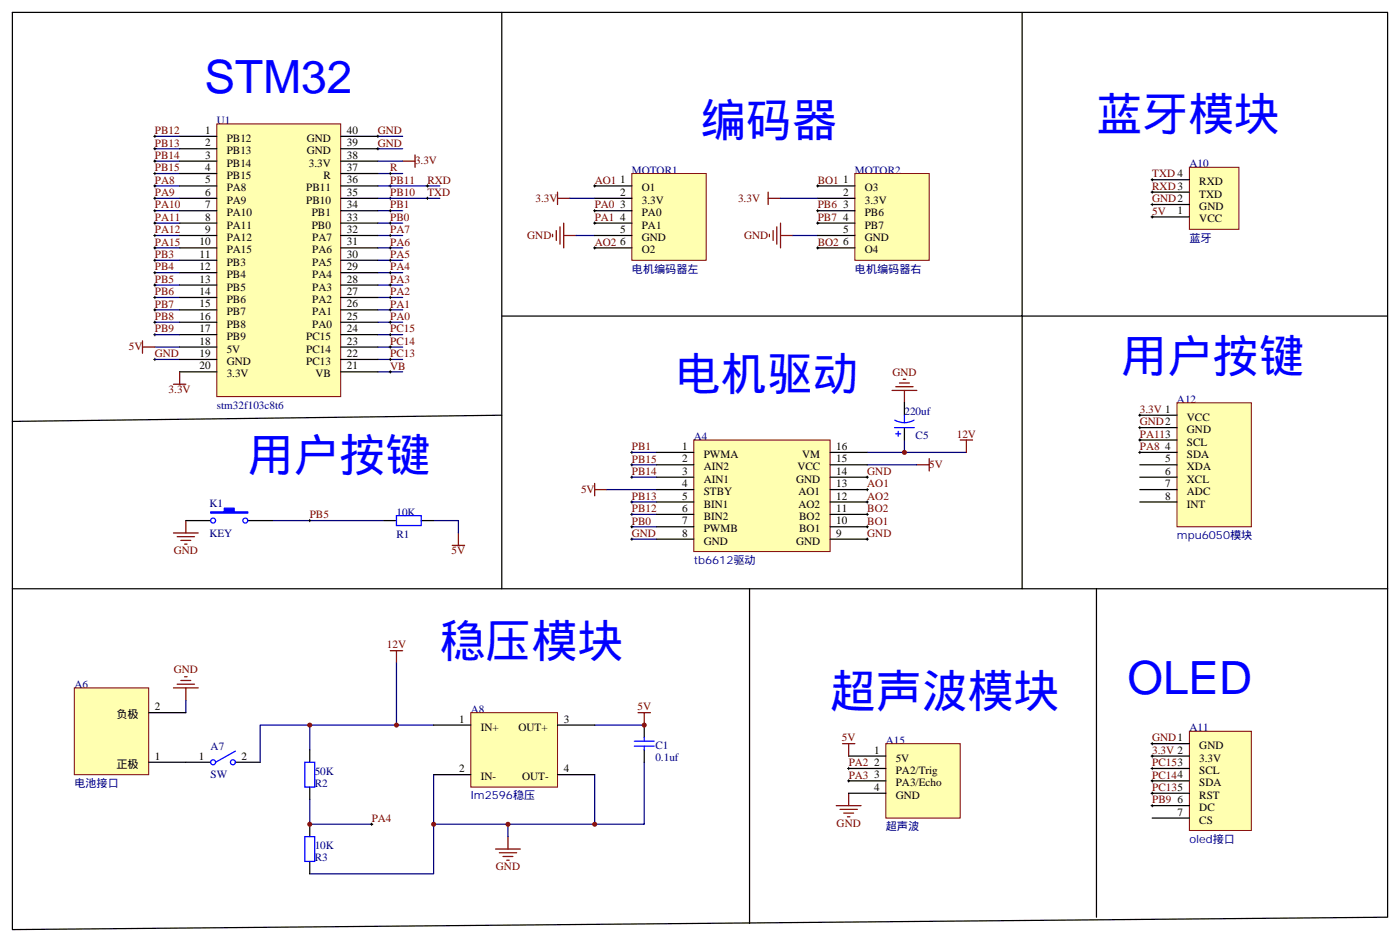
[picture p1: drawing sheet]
<svg xmlns="http://www.w3.org/2000/svg" width="399mm" height="268mm" viewBox="0 0 399 268" stroke-linecap="round" stroke-linejoin="round" font-family="sans-serif">
<g fill="none" stroke="#800000" stroke-width=".35">
<path d="M114.7 45.9h3.5M118.2 44.1v3.5M158.7 56.4h3.6M158.7 54.7v3.5M218.7 56.4h3.5M218.7 54.7v3.5M157.3 66.7v.7M158.4 65.6v2.8M159.5 64.6v4.9M160.5 67h3.5M160.5 63.5v7.1M219.1 66.7v.7"/>
<path d="M220.1 65.6v2.8M221.2 64.6v4.9M222.2 67h3.6M222.2 63.5v7.1M40.6 98.8h3.5M40.6 97v3.5M49.4 109.4h3.5M51.2 105.8v3.6M254 111.1h7.1M255.1 110.1h4.9M256.1 109h2.8M257.2 107.9h.7"/>
<path d="M257.5 111.1v3.6M169.3 139.3h3.6M169.3 137.6v3.5M261.1 132.3h3.5M264.6 130.5v3.6M273.4 125.2h3.5M275.2 125.2v3.6M49.4 151.7h7M50.4 152.8h5M51.5 153.8h2.8M52.6 154.9h.7M52.9 148.2v3.5"/>
<path d="M128.8 155.2h3.5M130.5 151.7v3.5M49.4 195.8h7M50.4 194.7h5M51.5 193.7h2.8M52.6 192.6h.7M52.9 195.8v3.5M111.1 185.2h3.6M112.9 185.2v3.5M181.7 202.8h3.5M183.4 202.8v3.6M239.9 211.7h3.5"/>
<path d="M241.7 211.7v3.5M144.6 238.1v3.6M238.1 229.3h7.1M239.2 230.4h4.9M240.2 231.4h2.9M241.3 232.5h.7M241.7 225.8v3.5M141.1 241.7h7.1M142.2 242.7h4.9M143.2 243.8h2.8M144.3 244.8h.7"/>
</g>
<g fill="none" stroke="#000" stroke-width=".28">
<path d="M43.7 38.8h.7M44.1 38.5v.7M107.2 38.8h.7M107.6 38.5v.7M43.7 42.3h.7M43.7 45.9h.7M43.7 49.4h.7M43.7 52.9h.7M43.7 56.4h.7M43.7 60h.7M44.1 42v.7M44.1 45.5v.7"/>
<path d="M44.1 49v.7M44.1 52.6v.7M44.1 56.1v.7M44.1 59.6v.7M107.2 42.3h.7M107.6 42v.7M110.8 49.4h.7M110.8 52.9h.7M110.8 56.4h.7M110.8 60h.7M111.1 49v.7M111.1 52.6v.7"/>
<path d="M111.1 56.1v.7M111.1 59.6v.7M121.4 52.9h.7M121.4 56.4h.7M121.7 52.6v.7M121.7 56.1v.7M169 52.9h.7M169 60h.7M169.3 52.6v.7M169.3 59.6v.7M232.5 52.9h.7M232.5 60h.7"/>
<path d="M232.8 52.6v.7M232.8 59.6v.7M327.7 58.2h.7M327.7 54.7h.7M327.7 51.2h.7M328.1 50.8v.7M328.1 54.3v.7M328.1 57.9v.7M43.7 63.5h.7M43.7 67h.7M43.7 70.6h.7M43.7 74.1h.7"/>
<path d="M43.7 77.6h.7M44.1 63.1v.8M44.1 66.7v.7M44.1 70.2v.7M44.1 73.7v.7M44.1 77.3v.7M110.8 63.5h.7M110.8 67h.7M110.8 70.6h.7M110.8 74.1h.7M110.8 77.6h.7M111.1 63.1v.8"/>
<path d="M111.1 66.7v.7M111.1 70.2v.7M111.1 73.7v.7M111.1 77.3v.7M169 63.5h.7M169 70.6h.7M169.3 63.1v.8M169.3 70.2v.7M232.5 63.5h.7M232.5 70.6h.7M232.8 63.1v.8M232.8 70.2v.7"/>
<path d="M327.7 61.7h.7M328.1 61.4v.7M43.7 81.1h.7M43.7 84.7h.7M43.7 88.2h.7M43.7 91.7h.7M43.7 95.2h.7M44.1 80.8v.7M44.1 84.3v.7M44.1 87.8v.7M44.1 91.4v.7M44.1 94.9v.7"/>
<path d="M110.8 81.1h.7M110.8 84.7h.7M110.8 88.2h.7M110.8 91.7h.7M110.8 95.2h.7M110.8 98.8h.7M111.1 80.8v.7M111.1 84.3v.7M111.1 87.8v.7M111.1 91.4v.7M111.1 94.9v.7M111.1 98.4v.7"/>
<path d="M43.7 102.3h.7M44.1 102v.7M110.8 102.3h.7M110.8 105.8h.7M111.1 102v.7M111.1 105.5v.7M324.2 118.2h.7M324.6 117.8v.7M179.6 135.8h.7M179.6 128.8h.7M179.6 132.3h.7M179.9 128.4v.7"/>
<path d="M179.9 131.9v.7M179.9 135.5v.7M246.6 135.8h.7M246.6 139.3h.7M246.9 135.5v.7M246.9 139v.7M324.2 128.8h.7M324.2 121.7h.7M324.2 125.2h.7M324.6 121.4v.7M324.6 124.9v.7M324.6 128.4v.7"/>
<path d="M87.8 148.2h.7M88.2 147.8v.7M179.6 153.5h.7M179.6 142.9h.7M179.6 149.9h.7M179.6 146.4h.7M179.9 142.5v.7M179.9 146v.8M179.9 149.6v.7M179.9 153.1v.7M246.6 153.5h.7M246.6 142.9h.7"/>
<path d="M246.6 149.9h.7M246.6 146.4h.7M246.9 142.5v.7M246.9 146v.8M246.9 149.6v.7M246.9 153.1v.7M241.3 218.7h.7M241.7 218.4v.7M327.7 211.7h.7M327.7 215.2h.7M327.7 218.7h.7M328.1 211.3v.7"/>
<path d="M328.1 214.8v.7M328.1 218.4v.7M105.5 234.6h.7M105.8 234.2v.7M241.3 222.2h.7M241.7 221.9v.7M327.7 222.2h.7M327.7 225.8h.7M327.7 229.3h.7M328.1 221.9v.7M328.1 225.4v.7M328.1 229v.7"/>
</g>
<g fill="none" stroke="#000080" stroke-width=".35">
<path d="M44.1 38.8h7.1M107.6 38.8h7.1M44.1 60h7.1M44.1 56.4h7.1M44.1 52.9h7.1M44.1 49.4h7.1M44.1 45.9h7.1M44.1 42.3h7.1M107.6 60h7.1M107.6 56.4h17.6M107.6 52.9h17.6M107.6 49.4h7.1"/>
<path d="M107.6 45.9h7.1M107.6 42.3h7.1M162.3 56.4h7M222.2 56.4h10.6M44.1 77.6h7.1M44.1 74.1h7.1M44.1 70.6h7.1M44.1 67h7.1M44.1 63.5h7.1M107.6 77.6h7.1M107.6 74.1h7.1M107.6 70.6h7.1"/>
<path d="M107.6 67h7.1M107.6 63.5h7.1M164 67h5.3M225.8 67h7M44.1 98.8h7.1M44.1 91.7h7.1M44.1 88.2h7.1M44.1 84.7h7.1M44.1 81.1h7.1M44.1 95.2h7.1M107.6 98.8h7.1M107.6 91.7h7.1"/>
<path d="M107.6 88.2h7.1M107.6 84.7h7.1M107.6 81.1h7.1M107.6 95.2h7.1M44.1 102.3h7.1M107.6 102.3h7.1M107.6 105.8h7.1M172.9 139.3h14.1M179.9 132.3h7.1M179.9 135.8h7.1M179.9 128.8h7.1M246.9 132.3h14.2"/>
<path d="M246.9 128.8h28.3M257.5 125.2v3.6M77.6 148.2h31.8M123.5 148.2h7v3.5M179.9 153.5h7.1M179.9 142.9h7.1M179.9 146.4h7.1M179.9 149.9h7.1M52.9 199.3v3.5M112.9 188.7v17.7M88.2 206.4v7M123.5 206.4h-49.4v10.6"/>
<path d="M169.3 206.4h14.1M183.4 217v17.6h-14.1M88.2 227.5v7.1h17.6M123.5 220.5v14.1h45.8M123.5 234.6v14.1h-35.3M144.6 234.6v3.5M169.3 220.5v14.1"/>
</g>
<path d="M61.7 35.3h35.3v77.6h-35.3z" fill="#ffffb0" stroke="#800000" stroke-width=".28"/>
<g fill="none" stroke="#000" stroke-width=".35">
<path d="M51.2 38.8h10.5M97 38.8h10.6M51.2 42.3h10.5M51.2 45.9h10.5M51.2 49.4h10.5M51.2 52.9h10.5M51.2 56.4h10.5M51.2 60h10.5M97 42.3h10.6M97 45.9h10.6M97 49.4h10.6M97 52.9h10.6"/>
<path d="M97 56.4h10.6M97 60h10.6M51.2 63.5h10.5M51.2 67h10.5M51.2 70.6h10.5M51.2 74.1h10.5M51.2 77.6h10.5M97 63.5h10.6M97 67h10.6M97 70.6h10.6M97 74.1h10.6M97 77.6h10.6"/>
<path d="M51.2 81.1h10.5M51.2 84.7h10.5M51.2 88.2h10.5M51.2 91.7h10.5M51.2 95.2h10.5M51.2 98.8h10.5M97 81.1h10.6M97 84.7h10.6M97 88.2h10.6M97 91.7h10.6M97 95.2h10.6M97 98.8h10.6"/>
<path d="M51.2 102.3h10.5M51.2 105.8h10.5M97 102.3h10.6M97 105.8h10.6"/>
</g>
<path d="M179.9 49.4h21.2v24.7h-21.2z" fill="#ffffb0" stroke="#800000" stroke-width=".28"/>
<path d="M169.3 52.9h10.6M169.3 56.4h10.6M169.3 60h10.6M169.3 63.5h10.6M169.3 67h10.6M169.3 70.6h10.6" fill="none" stroke="#000" stroke-width=".35"/>
<path d="M197.6 125.2h38.8v31.8h-38.8z" fill="#ffffb0" stroke="#800000" stroke-width=".28"/>
<g fill="none" stroke="#000" stroke-width=".35">
<path d="M187 128.8h10.6M187 132.3h10.6M187 135.8h10.6M187 139.3h10.6M236.4 128.8h10.5M236.4 132.3h10.5M236.4 135.8h10.5M236.4 139.3h10.5M187 142.9h10.6M187 146.4h10.6M187 149.9h10.6M187 153.5h10.6"/>
<path d="M236.4 142.9h10.5M236.4 146.4h10.5M236.4 149.9h10.5M236.4 153.5h10.5"/>
</g>
<path d="M243.4 49.4h21.2v24.7h-21.2z" fill="#ffffb0" stroke="#800000" stroke-width=".28"/>
<path d="M232.8 52.9h10.6M232.8 56.4h10.6M232.8 60h10.6M232.8 63.5h10.6M232.8 67h10.6M232.8 70.6h10.6" fill="none" stroke="#000" stroke-width=".35"/>
<path d="M21.2 195.8h21.1v24.7h-21.1z" fill="#ffffb0" stroke="#800000" stroke-width=".28"/>
<path d="M42.3 217h17.7M42.3 202.8h10.6M67 217h7.1" fill="none" stroke="#000" stroke-width=".35"/>
<g fill="none" stroke="#00f" stroke-width=".35">
<path d="M67 213.8l-5.6 3.2"/>
<circle cx="60.7" cy="217" r=".71"/>
<circle cx="66.3" cy="217" r=".71"/>
</g>
<path d="M134.1 202.8h24.6v21.2h-24.6z" fill="#ffffb0" stroke="#800000" stroke-width=".28"/>
<path d="M52.9 148.2h7.1M70.6 148.2h7M123.5 206.4h10.6M158.7 206.4h10.6M183.4 206.4v3.5M183.4 213.4v3.6M123.5 220.5h10.6M158.7 220.5h10.6" fill="none" stroke="#000" stroke-width=".35"/>
<path d="M61.4 148.2a.71 .71 0 0 0-1-.7 .71 .71 0 0 0-.2 1.2 .71 .71 0 0 0 1.1-.3l.1-.2M70.6 148.2a.71 .71 0 0 0-1-.7 .71 .71 0 0 0-.3 1.2 .71 .71 0 0 0 1.2-.3l.1-.2M180.6 211h5.7M180.6 212.4h5.7M183.4 209.9v1.1M183.4 212.4v1" fill="none" stroke="#00f" stroke-width=".35"/>
<path d="M60 145.7h3.9v-1.1h2.8v1.1h3.9v.3h-10.6z" fill="#00f" stroke="#00f" stroke-width=".35"/>
<path d="M335.1 114.7h21.2v35.2h-21.2z" fill="#ffffb0" stroke="#800000" stroke-width=".28"/>
<path d="M324.6 118.2h10.5M324.6 121.7h10.5M324.6 125.2h10.5M324.6 128.8h10.5M324.6 132.3h10.5M324.6 135.8h10.5M324.6 139.3h10.5M324.6 142.9h10.5" fill="none" stroke="#000" stroke-width=".35"/>
<path d="M338.7 47.6h14.1v17.7h-14.1z" fill="#ffffb0" stroke="#800000" stroke-width=".28"/>
<path d="M328.1 51.2h10.6M328.1 54.7h10.6M328.1 58.2h10.6M328.1 61.7h10.6" fill="none" stroke="#000" stroke-width=".35"/>
<path d="M338.7 208.1h17.6v28.3h-17.6z" fill="#ffffb0" stroke="#800000" stroke-width=".28"/>
<g fill="none" stroke="#000" stroke-width=".35">
<path d="M257.5 114.7v3.5M257.5 121.7v3.5M109.4 148.2h3.5M119.9 148.2h3.6M88.2 213.4v3.6M328.1 211.7h10.6M328.1 215.2h10.6M328.1 218.7h10.6M88.2 224v3.5M88.2 234.6v3.5M328.1 222.2h10.6M328.1 225.8h10.6"/>
<path d="M328.1 229.3h10.6M328.1 232.8h10.6M88.2 245.2v3.5"/>
</g>
<path d="M254.8 119.6l1.3 .5 1.4 .2M257.5 118.2v2.1M260.3 119.6l-1.4 .5-1.4 .2M254.7 121.7h5.6M255.1 123.5h1.4M255.8 122.8v1.4M112.9 146.8h7v2.8h-7zM86.8 217h2.8v7h-2.8zM86.8 238.1h2.8v7.1h-2.8z" fill="none" stroke="#00f" stroke-width=".35"/>
<path d="M252.2 211.7h21.2v21.1h-21.2z" fill="#ffffb0" stroke="#800000" stroke-width=".28"/>
<path d="M3.5 3.5h391.6v257.6l-391.6 3.5zM142.9 3.5v114.7M291 3.5v86.5h-148.1M395.1 90h-104.1v77.6h-148.1M3.5 119.9l139.4-1.7v49.4h-139.4M213.4 167.6v95.2M291 167.6h104.1M312.2 167.6v93.5M241.7 215.2h10.5M241.7 218.7h10.5M241.7 222.2h10.5M241.7 225.8h10.5" fill="none" stroke="#000" stroke-width=".35"/>
<g fill="#800000">
<circle cx="257.5" cy="128.8" r=".71"/>
<circle cx="183.4" cy="206.4" r=".71"/>
<circle cx="169.3" cy="234.6" r=".71"/>
<circle cx="144.6" cy="234.6" r=".71"/>
<circle cx="123.5" cy="234.6" r=".71"/>
<circle cx="112.9" cy="206.4" r=".71"/>
<circle cx="88.2" cy="206.4" r=".71"/>
<circle cx="88.2" cy="234.6" r=".71"/>
</g>
<g font-size="13.1" fill="#00f">
<text x="58.2" y="26.5">STM32</text>
<text x="199.3" y="38.8">编码器</text>
<text x="312.2" y="37">蓝牙模块</text>
<text x="319.3" y="105.8">用户按键</text>
<text x="192.3" y="111.1">电机驱动</text>
<text x="70.6" y="134.1">用户按键</text>
<text x="125.2" y="187">稳压模块</text>
<text x="321" y="197.6">OLED</text>
<text x="236.4" y="201.1">超声波模块</text>
</g>
<g font-size="3.2" fill="#000080">
<text x="61.7" y="35.3">U1</text>
<text x="338.7" y="47.6">A10</text>
<text x="179.9" y="49.4">MOTOR1</text>
<text x="243.4" y="49.4">MOTOR2</text>
<text x="338.7" y="68.8">蓝牙</text>
<text x="179.9" y="77.6">电机编码器左</text>
<text x="243.4" y="77.6">电机编码器右</text>
<text x="61.7" y="116.4">stm32f103c8t6</text>
<text x="257.5" y="118.2">220uf</text>
<text x="335.1" y="114.7">A12</text>
<text x="197.6" y="125.2">A4</text>
<text x="260.7" y="124.9">C5</text>
<text x="59.6" y="144.3">K1</text>
<text x="112.9" y="146.8">10K</text>
<text x="59.6" y="152.8">KEY</text>
<text x="112.9" y="153.1">R1</text>
<text x="335.1" y="153.5">mpu6050模块</text>
<text x="197.6" y="160.5">tb6612驱动</text>
<text x="21.2" y="195.8">A6</text>
<text x="134.1" y="202.8">A8</text>
<text x="338.7" y="208.1">A11</text>
<text x="60" y="213.4">A7</text>
<text x="186.6" y="213.1">C1</text>
<text x="252.2" y="211.7">A15</text>
<text x="60" y="221.5">SW</text>
<text x="89.6" y="220.5">50K</text>
<text x="186.6" y="216.6">0.1uf</text>
<text x="21.2" y="224">电池接口</text>
<text x="89.6" y="224">R2</text>
<text x="134.1" y="227.5">lm2596稳压</text>
<text x="252.2" y="236.4">超声波</text>
<text x="338.7" y="239.9">oled接口</text>
<text x="89.6" y="245.2">R3</text>
<text x="89.6" y="241.7">10K</text>
</g>
<g font-size="3.2" fill="#800000">
<text x="44.1" y="38.2">PB12</text>
<text x="44.1" y="41.7">PB13</text>
<text x="107.6" y="38.2">GND</text>
<text x="107.6" y="41.7">GND</text>
<text x="44.1" y="45.2">PB14</text>
<text x="118.2" y="46.8">3.3V</text>
<text x="44.1" y="48.8">PB15</text>
<text x="44.1" y="52.3">PA8</text>
<text x="111.1" y="52.3">PB11</text>
<text x="111.1" y="48.8">R</text>
<text x="121.7" y="52.3">RXD</text>
<text x="169.3" y="52.3">AO1</text>
<text x="232.8" y="52.3">BO1</text>
<text x="328.1" y="50.5">TXD 4</text>
<text x="44.1" y="55.8">PA9</text>
<text x="44.1" y="59.3">PA10</text>
<text x="111.1" y="59.3">PB1</text>
<text x="111.1" y="55.8">PB10</text>
<text x="121.7" y="55.8">TXD</text>
<text x="152.5" y="57.4">3.3V</text>
<text x="169.3" y="59.3">PA0</text>
<text x="210.2" y="57.5">3.3V</text>
<text x="232.8" y="59.3">PB6</text>
<text x="328.1" y="57.6">GND2</text>
<text x="328.1" y="54">RXD3</text>
<text x="44.1" y="62.9">PA11</text>
<text x="111.1" y="62.9">PB0</text>
<text x="169.3" y="62.9">PA1</text>
<text x="232.8" y="62.9">PB7</text>
<text x="328.1" y="61.1">5V</text>
<text x="44.1" y="66.4">PA12</text>
<text x="44.1" y="69.9">PA15</text>
<text x="111.1" y="69.9">PA6</text>
<text x="111.1" y="66.4">PA7</text>
<text x="150.1" y="68">GND</text>
<text x="169.3" y="69.9">AO2</text>
<text x="211.9" y="68">GND</text>
<text x="232.8" y="69.9">BO2</text>
<text x="44.1" y="73.4">PB3</text>
<text x="44.1" y="77">PB4</text>
<text x="111.1" y="77">PA4</text>
<text x="111.1" y="73.4">PA5</text>
<text x="44.1" y="80.5">PB5</text>
<text x="111.1" y="80.5">PA3</text>
<text x="44.1" y="84">PB6</text>
<text x="44.1" y="87.6">PB7</text>
<text x="111.1" y="87.6">PA1</text>
<text x="111.1" y="84">PA2</text>
<text x="44.1" y="91.1">PB8</text>
<text x="44.1" y="94.6">PB9</text>
<text x="111.1" y="94.6">PC15</text>
<text x="111.1" y="91.1">PA0</text>
<text x="36.7" y="99.7">5V</text>
<text x="44.1" y="101.7">GND</text>
<text x="111.1" y="101.7">PC13</text>
<text x="111.1" y="98.1">PC14</text>
<text x="111.1" y="105.2">VB</text>
<text x="254.1" y="107">GND</text>
<text x="48" y="111.9">3.3V</text>
<text x="324.6" y="117.5">3.3V 1</text>
<text x="272.4" y="124.6">12V</text>
<text x="324.6" y="121.1">GND2</text>
<text x="324.6" y="124.6">PA113</text>
<text x="179.9" y="128.1">PB1</text>
<text x="179.9" y="131.7">PB15</text>
<text x="324.6" y="128.1">PA8</text>
<text x="179.9" y="135.2">PB14</text>
<text x="246.9" y="135.2">GND</text>
<text x="264.6" y="133.2">5V</text>
<text x="165.5" y="140.3">5V</text>
<text x="179.9" y="142.2">PB13</text>
<text x="246.9" y="138.7">AO1</text>
<text x="246.9" y="142.2">AO2</text>
<text x="88.2" y="147.5">PB5</text>
<text x="179.9" y="145.8">PB12</text>
<text x="179.9" y="149.3">PB0</text>
<text x="246.9" y="149.3">BO1</text>
<text x="246.9" y="145.8">BO2</text>
<text x="179.9" y="152.8">GND</text>
<text x="246.9" y="152.8">GND</text>
<text x="49.5" y="157.8">GND</text>
<text x="128.6" y="157.8">5V</text>
<text x="110.2" y="184.6">12V</text>
<text x="49.5" y="191.6">GND</text>
<text x="181.5" y="202.2">5V</text>
<text x="239.7" y="211">5V</text>
<text x="328.1" y="211">GND1</text>
<text x="328.1" y="214.6">3.3V 2</text>
<text x="241.7" y="218.1">PA2</text>
<text x="241.7" y="221.6">PA3</text>
<text x="328.1" y="218.1">PC153</text>
<text x="328.1" y="221.6">PC144</text>
<text x="328.1" y="225.1">PC135</text>
<text x="105.8" y="234">PA4</text>
<text x="328.1" y="228.7">PB9</text>
<text x="238.2" y="235.4">GND</text>
<text x="141.2" y="247.7">GND</text>
</g>
<g font-size="3.2">
<text x="58.4" y="38.1">1</text>
<text x="58.4" y="41.6">2</text>
<text x="64.6" y="40.4">PB12</text>
<text x="87.3" y="40.4">GND</text>
<text x="98.8" y="41.6">39</text>
<text x="98.8" y="38.1">40</text>
<text x="58.4" y="45.2">3</text>
<text x="64.6" y="43.9">PB13</text>
<text x="64.6" y="47.4">PB14</text>
<text x="87.3" y="43.9">GND</text>
<text x="87.9" y="47.4">3.3V</text>
<text x="98.8" y="45.2">38</text>
<text x="58.4" y="48.7">4</text>
<text x="58.4" y="52.2">5</text>
<text x="64.6" y="51">PB15</text>
<text x="92.1" y="51">R</text>
<text x="98.8" y="52.2">36</text>
<text x="98.8" y="48.7">37</text>
<text x="176.6" y="52.2">1</text>
<text x="240.1" y="52.2">1</text>
<text x="341.5" y="52.7">RXD</text>
<text x="58.4" y="55.7">6</text>
<text x="58.4" y="59.3">7</text>
<text x="64.6" y="54.5">PA8</text>
<text x="64.6" y="58">PA9</text>
<text x="87.2" y="58">PB10</text>
<text x="87.2" y="54.5">PB11</text>
<text x="98.8" y="59.3">34</text>
<text x="98.8" y="55.7">35</text>
<text x="176.6" y="55.7">2</text>
<text x="176.6" y="59.3">3</text>
<text x="182.7" y="54.5">O1</text>
<text x="182.7" y="58">3.3V</text>
<text x="240.1" y="55.7">2</text>
<text x="240.1" y="59.3">3</text>
<text x="246.2" y="54.5">O3</text>
<text x="246.2" y="58">3.3V</text>
<text x="341.5" y="56.3">TXD</text>
<text x="341.5" y="59.8">GND</text>
<text x="58.4" y="62.8">8</text>
<text x="64.6" y="61.6">PA10</text>
<text x="64.6" y="65.1">PA11</text>
<text x="88.8" y="65.1">PB0</text>
<text x="88.8" y="61.6">PB1</text>
<text x="98.8" y="62.8">33</text>
<text x="176.6" y="62.8">4</text>
<text x="182.7" y="61.6">PA0</text>
<text x="182.7" y="65.1">PA1</text>
<text x="240.1" y="62.8">4</text>
<text x="246.2" y="61.6">PB6</text>
<text x="246.2" y="65.1">PB7</text>
<text x="335.3" y="61">1</text>
<text x="341.5" y="63.3">VCC</text>
<text x="56.8" y="69.8">10</text>
<text x="58.4" y="66.3">9</text>
<text x="64.6" y="68.6">PA12</text>
<text x="88.9" y="68.6">PA7</text>
<text x="98.8" y="69.8">31</text>
<text x="98.8" y="66.3">32</text>
<text x="176.6" y="66.3">5</text>
<text x="176.6" y="69.8">6</text>
<text x="182.7" y="68.6">GND</text>
<text x="240.1" y="66.3">5</text>
<text x="240.1" y="69.8">6</text>
<text x="246.2" y="68.6">GND</text>
<text x="56.8" y="73.4">11</text>
<text x="56.8" y="76.9">12</text>
<text x="64.6" y="72.1">PA15</text>
<text x="64.6" y="75.7">PB3</text>
<text x="88.9" y="75.7">PA5</text>
<text x="88.9" y="72.1">PA6</text>
<text x="98.8" y="76.9">29</text>
<text x="98.8" y="73.4">30</text>
<text x="182.7" y="72.1">O2</text>
<text x="246.2" y="72.1">O4</text>
<text x="56.8" y="80.4">13</text>
<text x="56.8" y="84">14</text>
<text x="64.6" y="79.2">PB4</text>
<text x="64.6" y="82.7">PB5</text>
<text x="88.9" y="82.7">PA3</text>
<text x="88.9" y="79.2">PA4</text>
<text x="98.8" y="84">27</text>
<text x="98.8" y="80.4">28</text>
<text x="56.8" y="87.5">15</text>
<text x="64.6" y="86.3">PB6</text>
<text x="64.6" y="89.8">PB7</text>
<text x="88.9" y="89.8">PA1</text>
<text x="88.9" y="86.3">PA2</text>
<text x="98.8" y="87.5">26</text>
<text x="56.8" y="91">16</text>
<text x="56.8" y="94.5">17</text>
<text x="64.6" y="93.3">PB8</text>
<text x="88.9" y="93.3">PA0</text>
<text x="98.8" y="94.5">24</text>
<text x="98.8" y="91">25</text>
<text x="56.8" y="98.1">18</text>
<text x="56.8" y="101.6">19</text>
<text x="64.6" y="96.8">PB9</text>
<text x="64.6" y="100.4">5V</text>
<text x="87.2" y="100.4">PC14</text>
<text x="87.2" y="96.8">PC15</text>
<text x="98.8" y="101.6">22</text>
<text x="98.8" y="98.1">23</text>
<text x="56.8" y="105.1">20</text>
<text x="64.6" y="103.9">GND</text>
<text x="64.6" y="107.4">3.3V</text>
<text x="87.2" y="103.9">PC13</text>
<text x="89.8" y="107.4">VB</text>
<text x="98.8" y="105.1">21</text>
<text x="338" y="119.8">VCC</text>
<text x="338" y="123.3">GND</text>
<text x="194.2" y="128.1">1</text>
<text x="194.2" y="131.6">2</text>
<text x="200.4" y="130.4">PWMA</text>
<text x="228.4" y="130.4">VM</text>
<text x="238.1" y="131.6">15</text>
<text x="238.1" y="128.1">16</text>
<text x="331.8" y="128.1">4</text>
<text x="331.8" y="131.6">5</text>
<text x="338" y="126.8">SCL</text>
<text x="338" y="130.4">SDA</text>
<text x="194.2" y="135.1">3</text>
<text x="200.4" y="133.9">AIN2</text>
<text x="200.4" y="137.4">AIN1</text>
<text x="226.7" y="137.4">GND</text>
<text x="227.1" y="133.9">VCC</text>
<text x="238.1" y="135.1">14</text>
<text x="331.8" y="135.1">6</text>
<text x="338" y="133.9">XDA</text>
<text x="338" y="137.4">XCL</text>
<text x="194.2" y="138.6">4</text>
<text x="194.2" y="142.2">5</text>
<text x="200.4" y="140.9">STBY</text>
<text x="227.4" y="140.9">AO1</text>
<text x="238.1" y="142.2">12</text>
<text x="238.1" y="138.6">13</text>
<text x="331.8" y="138.6">7</text>
<text x="331.8" y="142.2">8</text>
<text x="338" y="140.9">ADC</text>
<text x="194.2" y="145.7">6</text>
<text x="194.2" y="149.2">7</text>
<text x="200.4" y="144.5">BIN1</text>
<text x="200.4" y="148">BIN2</text>
<text x="227.4" y="144.5">AO2</text>
<text x="227.6" y="148">BO2</text>
<text x="238.1" y="149.2">10</text>
<text x="238.1" y="145.7">11</text>
<text x="338" y="144.5">INT</text>
<text x="194.2" y="152.8">8</text>
<text x="200.4" y="151.5">PWMB</text>
<text x="200.4" y="155">GND</text>
<text x="226.7" y="155">GND</text>
<text x="227.6" y="151.5">BO1</text>
<text x="238.1" y="152.8">9</text>
<text x="44.1" y="202.1">2</text>
<text x="33.2" y="204.4">负极</text>
<text x="130.7" y="205.7">1</text>
<text x="136.9" y="208">IN+</text>
<text x="147.6" y="208">OUT+</text>
<text x="160.5" y="205.7">3</text>
<text x="248.9" y="214.5">1</text>
<text x="341.5" y="213.3">GND</text>
<text x="33.2" y="218.5">正极</text>
<text x="44.1" y="216.3">1</text>
<text x="56.6" y="216.3">1</text>
<text x="68.8" y="216.3">2</text>
<text x="130.7" y="219.8">2</text>
<text x="160.5" y="219.8">4</text>
<text x="248.9" y="218">2</text>
<text x="248.9" y="221.5">3</text>
<text x="255.1" y="216.8">5V</text>
<text x="255.1" y="220.3">PA2/Trig</text>
<text x="341.5" y="216.8">3.3V</text>
<text x="341.5" y="220.3">SCL</text>
<text x="136.9" y="222.1">IN-</text>
<text x="148.7" y="222.1">OUT-</text>
<text x="248.9" y="225.1">4</text>
<text x="255.1" y="223.8">PA3/Echo</text>
<text x="255.1" y="227.4">GND</text>
<text x="341.5" y="223.8">SDA</text>
<text x="341.5" y="227.4">RST</text>
<text x="335.3" y="228.6">6</text>
<text x="335.3" y="232.1">7</text>
<text x="341.5" y="230.9">DC</text>
<text x="341.5" y="234.4">CS</text>
</g>
</svg>
